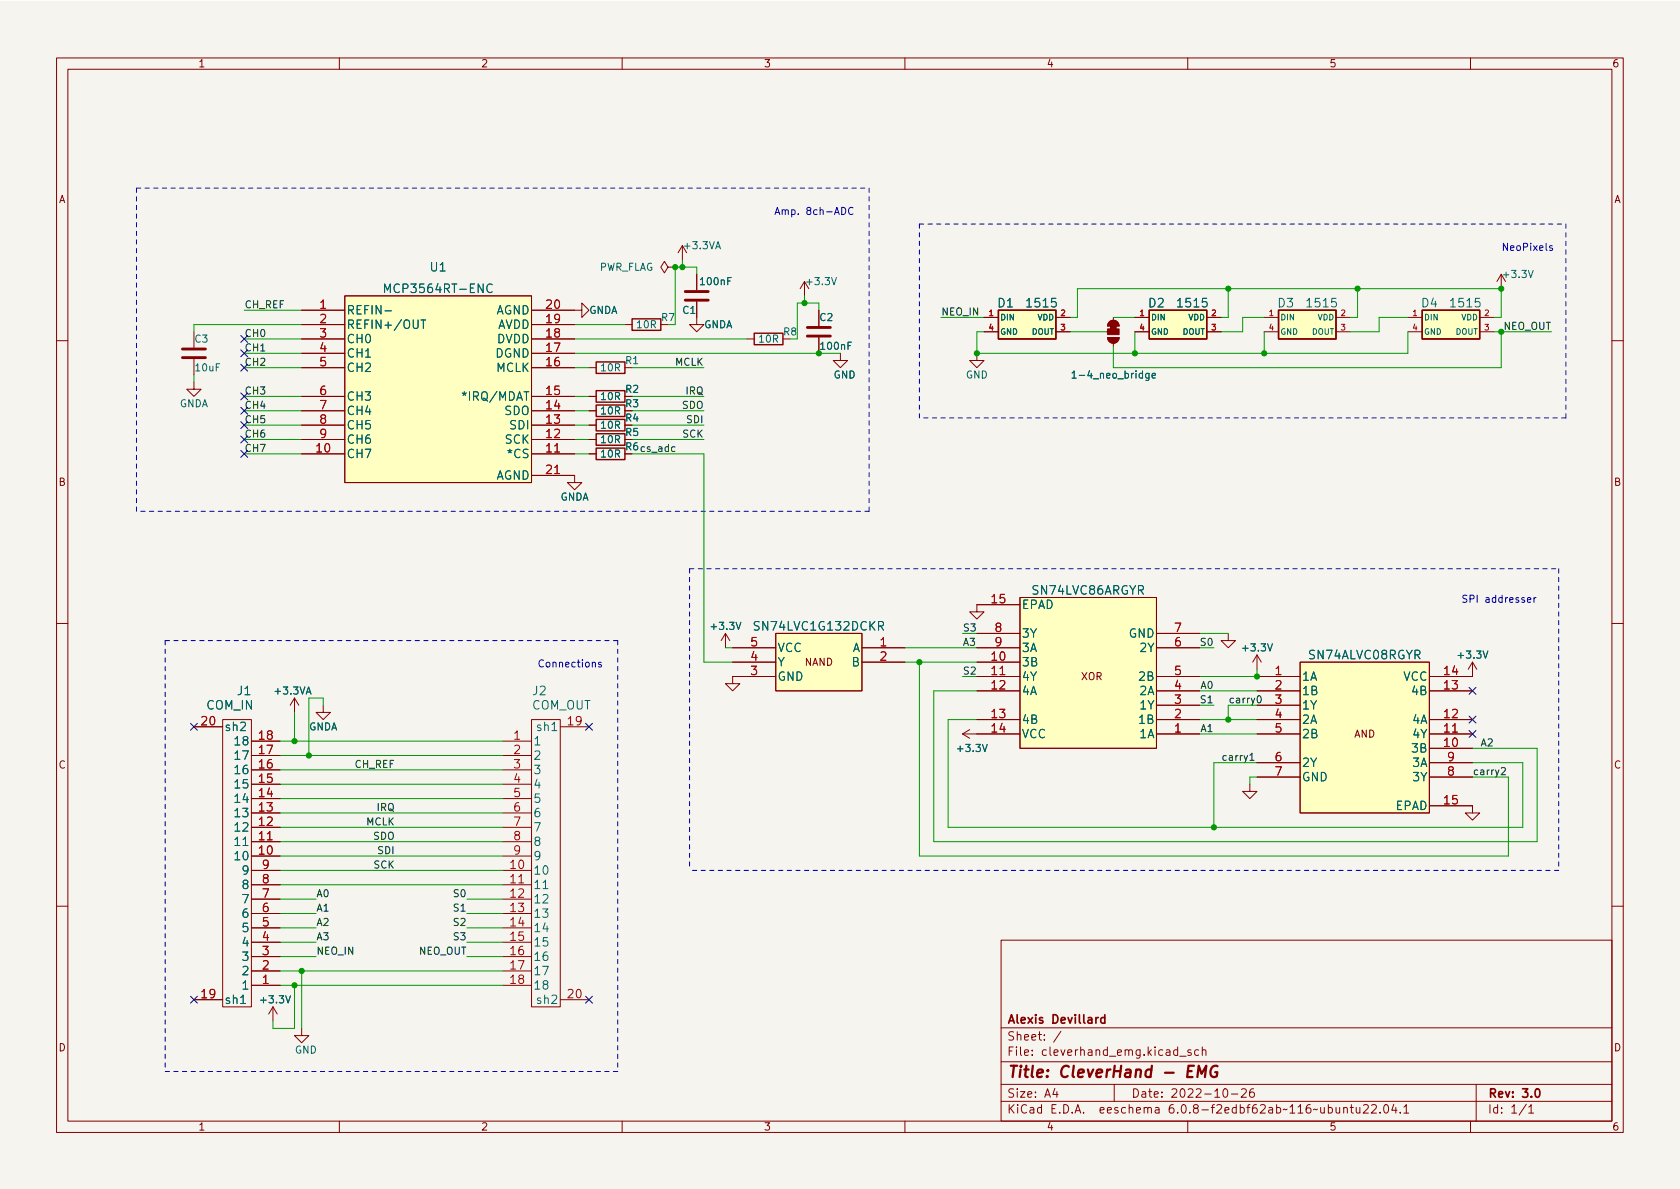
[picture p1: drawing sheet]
<svg xmlns="http://www.w3.org/2000/svg" width="297mm" height="210mm" viewBox="0 0 297 210" stroke-linecap="round" stroke-linejoin="round" font-family="sans-serif">
<path d="M0 .2h297v210.1h-297z" fill="#f5f4ef" stroke="#f5f4ef" stroke-width=".18"/>
<g fill="none" stroke="#840000" stroke-width=".18">
<path d="M10 10.2h277v190.1h-277zM12 12.2h273v186.1h-273zM60 10.2v2M110 10.2v2M160 10.2v2M210 10.2v2M260 10.2v2M34.3 58.7v2.8M53.3 57.4h7.7M53.3 54.9h7.7M53.3 59.9h7.7M61 52.3h33v33h-33z"/>
<path d="M94 54.9h8.9v-1.3l1.2 1.3-1.2 1.2v-1.2M94 57.4h7.6M94 59.9h7.6M110.5 57.4h1.3M116.8 57.4h1.3M118.1 47.2l-.6-1-.7 1 .7 1.1 .6-1.1h1.3M119.4 47.2h.1M119.9 44.7l.7-1.3v2.6M123.2 53.3v4.1h1.3l-1.3 1.3-1.3-1.3h1.3M123.2 48.5v2.8M132.1 59.9h1.2M142.2 49.8l-.7 1.2"/>
<path d="M142.2 49.8v2.5M142.2 49.8l.8 1.2M144.8 54.9v2.8M144.8 59.7v2.8M174 56.1h2.5M174 58.7h2.5M186.7 56.1h2.5M186.7 58.7h2.5M195.6 58.7h.2M195.8 59.7h2.1a1.02 1.02 0 0 1-1.1 1 1.02 1.02 0 0 1-1-1zM196.1 56.9a1.02 1.02 0 0 1 1.1-.2 1.02 1.02 0 0 1 .7 1h-2.1zM196.8 56.1v.5"/>
<path d="M200.7 56.1h2.5M200.7 58.7h2.5M213.4 56.1h2.5M213.4 58.7h2.5M223.5 56.1h2.6M223.5 58.7h2.6M236.2 56.1h2.6M236.2 58.7h2.6M248.9 56.1h2.6M248.9 58.7h2.6M261.6 56.1h2.6M261.6 58.7h2.6"/>
<path d="M265.4 48.5l-.7 1.3M265.4 48.5v2.5M265.4 48.5l.8 1.3M10 60.2h2M34.3 67.6v1.2h1.3l-1.3 1.3-1.3-1.3h1.3M34.3 63.5v2.8M53.3 77.7h7.7M53.3 65h7.7M53.3 75.2h7.7M53.3 70.1h7.7M53.3 72.6h7.7M53.3 62.5h7.7"/>
<path d="M94 77.7h7.6M94 65h7.6M94 75.2h7.6M94 70.1h7.6M94 72.6h7.6M94 62.5h7.6M104.1 77.7h1.3M104.1 65h1.3M104.1 75.2h1.3M104.1 70.1h1.3M104.1 72.6h1.3M110.5 65h1.3"/>
<path d="M110.5 75.2h1.3M110.5 70.1h1.3M148.6 62.5v1.2h1.3l-1.3 1.3-1.3-1.3h1.3M172.7 62.5v1.2h1.3l-1.3 1.3-1.3-1.3h1.3M196.8 60.7v.5M285 60.2h2M53.3 80.3h7.7M94 84.1h7.6v1.2h1.3l-1.3 1.3-1.3-1.3h1.3M94 80.3h7.6M104.1 80.3h1.3M10 110.2h2M128.3 112l-.8 1.3"/>
<path d="M128.3 112v2.5M128.3 112l.7 1.3M129.5 114.5h7.7M129.5 117.1h7.7M137.2 112h15.2v10.2h-15.2zM137.2 119.6h-7.7v1.3h1.3l-1.3 1.3-1.2-1.3h1.2M152.4 114.5h7.6M152.4 117.1h7.6M172.7 114.5h7.6M172.7 117.1h7.6M172.7 119.6h7.6M172.7 112h7.6"/>
<path d="M180.3 105.7h24.2v26.6h-24.2zM180.3 106.9h-7.6v1.3h1.3l-1.3 1.3-1.3-1.3h1.3M204.5 114.5h7.6M204.5 119.6h7.6M204.5 112h7.6M217.2 112v1.3h1.2l-1.2 1.2-1.3-1.2h1.3M222.2 119.6h7.7M222.2 115.8l-.7 1.3M222.2 115.8v2.6M222.2 115.8l.8 1.3M229.9 117.1h22.8v26.7h-22.8zM260.3 117.1l-.7 1.3"/>
<path d="M260.3 117.1v2.5h-7.6M260.3 117.1l.8 1.3M285 110.2h2M34.3 128.5h5.1M39.4 127.2h5v50.8h-5zM44.4 138.7h5.1M44.4 136.1h5.1M44.4 133.6h5.1M44.4 131.1h5.1M52.1 123.4l-.8 1.3M52.1 123.4v2.6M52.1 123.4l.7 1.3"/>
<path d="M57.1 124.7v1.3h1.3l-1.3 1.2-1.2-1.2h1.2M88.9 138.7h5.1M88.9 136.1h5.1M88.9 133.6h5.1M88.9 131.1h5.1M94 127.2h5.1v50.8h-5.1zM99.1 128.5h5M170.2 129.8h10.1M170.2 129.8l1.2 .8M171.4 129l-1.2 .8M172.7 122.2h7.6M172.7 127.2h7.6"/>
<path d="M204.5 129.8h7.6M204.5 122.2h7.6M204.5 127.2h7.6M204.5 124.7h7.6M221 138.7v1.2h1.2l-1.2 1.3-1.3-1.3h1.3M222.2 129.8h7.7M222.2 122.2h7.7M222.2 127.2h7.7M222.2 124.7h7.7M222.2 134.9h7.7M222.2 137.4h7.7M252.7 129.8h7.6"/>
<path d="M252.7 122.2h7.6M252.7 127.2h7.6M252.7 132.3h7.6M252.7 134.9h7.6M252.7 137.4h7.6M44.4 151.4h5.1M44.4 148.8h5.1M44.4 146.3h5.1M44.4 143.8h5.1M44.4 141.2h5.1M44.4 159h5.1M44.4 156.5h5.1"/>
<path d="M44.4 153.9h5.1M88.9 151.4h5.1M88.9 148.8h5.1M88.9 146.3h5.1M88.9 143.8h5.1M88.9 141.2h5.1M88.9 159h5.1M88.9 156.5h5.1M88.9 153.9h5.1M252.7 142.5h7.6v1.3h1.3l-1.3 1.2-1.2-1.2h1.2M10 160.2h2M34.3 176.8h5.1"/>
<path d="M44.4 174.2h5.1M44.4 171.7h5.1M44.4 169.2h5.1M44.4 166.6h5.1M44.4 164.1h5.1M44.4 161.5h5.1M48.3 178l-.8 1.3M48.3 178v2.6M48.3 178l.7 1.3M88.9 174.2h5.1M88.9 171.7h5.1M88.9 169.2h5.1"/>
<path d="M88.9 166.6h5.1M88.9 164.1h5.1M88.9 161.5h5.1M99.1 176.8h5M177 166.3h108v32h-108zM285 160.2h2M53.3 181.9v1.2h1.3l-1.3 1.3-1.2-1.3h1.2M60 198.3v2M110 198.3v2M160 198.3v2M177 194.8h108M177 191.8h108"/>
<path d="M177 187.8h108M177 181.8h108M186.5 192.5l-.4 1h1M186.9 193v1M187.6 182.4l-1.3 1.9M197 191.8v3M208.6 186.8h1.1M210 198.3v2M210.6 185.7l-.4-.1-.2 .2 .1 .3 .5 .1v.4h-.6M211.9 185.7l-.4-.1-.3 .3v.4l.2 .3h.5M212.6 185.8l.2-.2 .3 .1 .1 .9M212.6 185.1v1.5"/>
<path d="M216.4 192.6l.2-.1a.81 .81 0 0 1 .6 .7 .81 .81 0 0 1-.3 .8h-.2a.81 .81 0 0 1-.6-.6 .81 .81 0 0 1 .3-.8zM217.7 193.5h1.2M219.5 192.7l.6-.2 .2 .2 .1 .3-1 1h1M221.6 192.5a.59 .59 0 0 0-.7 .7v.5l.2 .3h.4l.2-.1 .1-.5-.2-.2-.4-.1-.3 .3M237.6 196l.2-.2 .3 .1 .1 .9M237.6 195.8v1M238.7 195.8h.6M238.9 195.3v1.3l.4 .2M239.8 195.8l.1 1h.3l.2-.1M240.4 195.8v1M241.1 195.5l.5-.2 .3 .2v.3l-.9 1h.9M242.5 195.5l.6-.2 .2 .2 .1 .3-1 1h1"/>
<path d="M244 196.7v.1M244.8 195.5l.2-.2a.81 .81 0 0 1 .6 .7 .81 .81 0 0 1-.3 .8h-.2a.81 .81 0 0 1-.3-1.3zM246.4 195.3l-.3 1h.9M246.8 195.8v1M247.6 196.7v.1M248.2 195.8l.4-.5v1.5M248.2 196.8h.9M260 198.3v2M261 191.8v6.5M269.9 195.3l-1.3 1.9M270.3 195.8l.4-.5v1.5M270.3 196.8h.9"/>
</g>
<path d="M194.2 179.9l-.3 .1-.1 .2M195.3 179.4v1.5M195.3 180l-.4-.1-.3 .3v.4l.2 .3h.5M271.6 192.6l.2-.1a.82 .82 0 0 1 .6 .7 .82 .82 0 0 1-.3 .8h-.2a.81 .81 0 0 1-.6-.6 .81 .81 0 0 1 .3-.8z" fill="none" stroke="#840000" stroke-width=".3"/>
<path d="M211.1 188.5h-1l-.2 2h.9M211.7 190.5l.3-2 .4 1.4 .9-1.4-.3 2M215.3 188.6a1.02 1.02 0 0 0-1.3 .6 1.02 1.02 0 0 0 .6 1.3l.6-.2v-.7h-.3" fill="none" stroke="#840000" stroke-width=".4"/>
<path d="M111.8 56.4h5v2h-5zM133.3 58.9h5.1v2.1h-5.1zM176.5 54.9h10.2v5h-10.2zM203.2 54.9h10.2v5h-10.2zM226.1 54.9h10.1v5h-10.1zM251.5 54.9h10.1v5h-10.1zM105.4 76.7h5.1v2h-5.1zM105.4 64h5.1v2h-5.1zM105.4 74.2h5.1v2h-5.1zM105.4 69.1h5.1v2h-5.1zM105.4 71.6h5.1v2.1h-5.1zM105.4 79.2h5.1v2.1h-5.1z" fill="none" stroke="#840000" stroke-width=".25"/>
<g fill="#ffffc2" stroke="#ffffc2" stroke-width=".18">
<path d="M137.2 112h15.2v10.2h-15.2z"/>
<path d="M180.3 105.7h24.2v26.6h-24.2z"/>
<path d="M176.5 54.9h10.2v5h-10.2z"/>
<path d="M226.1 54.9h10.1v5h-10.1z"/>
<path d="M251.5 54.9h10.1v5h-10.1z"/>
<path d="M61 52.3h33v33h-33z"/>
<path d="M203.2 54.9h10.2v5h-10.2z"/>
<path d="M229.9 117.1h22.8v26.7h-22.8z"/>
</g>
<path d="M121.2 51.6h4M121.2 53.1h4M142.7 59.4h4.1M142.7 57.9h4.1M32.3 63.2h4M32.3 61.7h4" fill="none" stroke="#840000" stroke-width=".51"/>
<path d="M68 51.7v-1.5l.5 1.1 .5-1.1v1.5M68.1 55h1.1M74.4 56.6h.9M74.8 56.6v1.5M87 50.4a.61 .61 0 0 0-.7 0 .61 .61 0 0 0-.2 .7 .57 .57 0 0 0 .3 .6 .57 .57 0 0 0 .6-.1M81.7 69.5l.4 .1 .3-.1M81.9 69.9l.2-.3 .2 .3M189.6 66l.3-.4v1.3M189.6 66.9h.7M203.7 66.4l.6-.1-.1-.2-.3-.1-.2 .2 .1 .6h.4M96 157.1h.9M42.6 177.5h.8" fill="none" stroke="#006464" stroke-width=".18"/>
<g fill="#840000" stroke="#840000" stroke-width=".18">
<path d="M196.3 57.7h1.1v.5h-1.1z"/>
<path d="M196.1 56.9a1.02 1.02 0 0 1 1.1-.2 1.02 1.02 0 0 1 .7 1h-2.1z"/>
<path d="M195.8 58.2h2.1v1h-2.1z"/>
<path d="M195.8 59.7h2.1a1.02 1.02 0 0 1-1.1 1 1.02 1.02 0 0 1-1-1z"/>
</g>
<path d="M119.3 79.1l-.3-.1-.3 .2 .2 .6h.4M221 133.6l.4-.4v1.3M221 134.5h.7M222.4 123.1l.2-.1a.68 .68 0 0 1 .4 .7 .68 .68 0 0 1-.4 .6l-.2-.1-.1-.4zM265.4 135.8l.5-.1 .3 .4-.8 .9h.8" fill="none" stroke="#0f0f0f" stroke-width=".18"/>
<path d="M137 37.9l.4-1.2 .5 1.2M137.1 37.6h.6M274.5 43.5l-.3-.1-.2 .2v.2l.5 .1v.3h-.5M96.1 116.8a.6 .6 0 0 0-.9 .4 .6 .6 0 0 0 .6 .7l.3-.1M106.3 117.2l-.3-.1-.2 .2 .1 .2 .4 .1v.3h-.5M259.4 105.3l-.5-.1-.3 .3 .2 .3 .5 .2v.4l-.2 .1h-.5" fill="none" stroke="#0000c2" stroke-width=".18"/>
<g fill="none" stroke="#0000c2" stroke-width=".18" stroke-dasharray=".8 .8">
<path d="M24.1 33.3h129.6M24.1 33.3v57.1M153.7 33.3v57.1M162.6 39.6h114.3M162.6 39.6v34.3M276.9 39.6v34.3M276.9 73.9h-114.3M153.7 90.4h-129.6M29.2 113.3v76.2M29.2 113.3h80M109.2 113.3v76.2M121.9 100.6v53.3"/>
<path d="M121.9 100.6h153.7M275.6 100.6v53.3M275.6 153.9h-153.7M109.2 189.5h-80"/>
</g>
<g fill="none" stroke="#009600" stroke-width=".18">
<path d="M43.2 59.9h10.1M43.2 54.9h10.1M53.3 57.4h-19v1.3M101.6 57.4h8.9M101.6 59.9h30.5M120.6 46v1.2M123.2 48.5v-1.3h-3.8v10.2h-1.3M142.2 52.3v1.3M144.8 54.9v-1.3h-3.8v6.3M166.4 56.1h7.6M174 58.7h-1.3v3.8h76.2v-3.8M189.2 56.1h1.3v-5.1h74.9v5.1h-1.2"/>
<path d="M189.2 58.7h6.4M196.8 56.1h3.9M200.7 58.7v3.8M217.2 51v5.1h-1.3M223.5 56.1h-3.8v2.6h-3.8M223.5 58.7v3.8M240 51v5.1h-1.2M248.9 56.1h-5.1v2.6h-5M264.2 58.7h10.1M265.4 58.7v6.3h-68.6v-3.8M34.3 66.3v1.3M43.2 77.7h10.1"/>
<path d="M43.2 72.6h10.1M43.2 75.2h10.1M43.2 65h10.1M43.2 70.1h10.1M43.2 62.5h10.1M101.6 77.7h2.5M101.6 72.6h2.5M101.6 75.2h2.5M101.6 65h2.5M101.6 70.1h2.5M101.6 62.5h47M111.8 77.7h12.7"/>
<path d="M111.8 72.6h12.7M111.8 75.2h12.7M111.8 65h12.7M111.8 70.1h12.7M43.2 80.3h10.1M101.6 80.3h2.5M111.8 80.3h12.7v36.8h5M128.3 114.5h1.2M160 117.1h12.7M160 114.5h12.7M162.6 117.1v34.3h104.1v-14h-6.4M212.1 112h5.1"/>
<path d="M222.2 118.4v1.2h-10.1M49.5 131.1h39.4M49.5 133.6h39.4M49.5 138.7h39.4M49.5 136.1h39.4M52.1 126v5.1M57.1 124.7v-1.3h-2.5v10.2M172.7 122.2h-7.6v26.6h106.7v-16.5h-11.5M172.7 127.2h-5.1v19.1h101.6v-11.4h-8.9M212.1 127.2h10.1M212.1 129.8h10.1M212.1 122.2h10.1"/>
<path d="M222.2 137.4h-1.2v1.3M222.2 134.9h-7.6v11.4M222.2 124.7h-5v2.5M49.5 148.8h39.4M49.5 151.4h39.4M49.5 159h6.4M49.5 146.3h39.4M49.5 156.5h39.4M49.5 153.9h39.4M49.5 143.8h39.4M49.5 141.2h39.4M82.5 159h6.4"/>
<path d="M49.5 166.6h6.4M49.5 161.5h6.4M49.5 169.2h6.4M49.5 164.1h6.4M49.5 171.7h39.4M49.5 174.2h39.4M52.1 174.2v7.7h-3.8v-1.3M53.3 171.7v10.2M82.5 166.6h6.4M82.5 161.5h6.4M82.5 169.2h6.4M82.5 164.1h6.4"/>
</g>
<g fill="none" stroke="#000084" stroke-width=".18">
<path d="M42.6 59.3l1.2 1.2M43.8 59.3l-1.2 1.2M42.6 79.6l1.2 1.3M42.6 61.9l1.2 1.2M42.6 77.1l1.2 1.2M42.6 64.4l1.2 1.2M42.6 69.5l1.2 1.2M42.6 72l1.2 1.2M42.6 74.6l1.2 1.2M43.8 79.6l-1.2 1.3M43.8 61.9l-1.2 1.2M43.8 77.1l-1.2 1.2"/>
<path d="M43.8 64.4l-1.2 1.2M43.8 69.5l-1.2 1.2M43.8 72l-1.2 1.2M43.8 74.6l-1.2 1.2M33.7 127.9l1.2 1.2M34.9 127.9l-1.2 1.2M103.5 127.9l1.2 1.2M104.7 127.9l-1.2 1.2M259.7 121.6l1.3 1.2M259.7 129.2l1.3 1.2M259.7 126.6l1.3 1.3M261 121.6l-1.3 1.2"/>
<path d="M261 129.2l-1.3 1.2M261 126.6l-1.3 1.3M33.7 176.2l1.2 1.2M34.9 176.2l-1.2 1.2M103.5 176.2l1.2 1.2M104.7 176.2l-1.2 1.2"/>
</g>
<g fill="#009600" stroke="#009600" stroke-width=".18">
<circle cx="53.3" cy="171.7" r=".46"/>
<circle cx="52.1" cy="174.2" r=".46"/>
<circle cx="119.4" cy="47.2" r=".46"/>
<circle cx="120.6" cy="47.2" r=".46"/>
<circle cx="52.1" cy="131.1" r=".46"/>
<circle cx="54.6" cy="133.6" r=".46"/>
<circle cx="162.6" cy="117.1" r=".46"/>
<circle cx="172.7" cy="62.5" r=".46"/>
<circle cx="200.7" cy="62.5" r=".46"/>
<circle cx="223.5" cy="62.5" r=".46"/>
<circle cx="240" cy="51" r=".46"/>
<circle cx="265.4" cy="58.7" r=".46"/>
<circle cx="265.4" cy="51" r=".46"/>
<circle cx="217.2" cy="51" r=".46"/>
<circle cx="214.6" cy="146.3" r=".46"/>
<circle cx="217.2" cy="127.2" r=".46"/>
<circle cx="222.2" cy="119.6" r=".46"/>
<circle cx="144.8" cy="62.5" r=".46"/>
<circle cx="142.2" cy="53.6" r=".46"/>
</g>
<text font-size="2.8" fill="#840000" x="178" y="190.6">Title: CleverHand - EMG</text>
<g font-size="2.1" fill="#006464">
<text x="68.7" y="51.8">MCP3564RT-ENC</text>
<text x="76.1" y="48">U1</text>
<text x="61.2" y="55.6">REFIN-</text>
<text x="61.2" y="58.1">REFIN+/OUT</text>
<text x="87.6" y="55.6">AGND</text>
<text x="87.8" y="58.1">AVDD</text>
<text x="176.4" y="54.4">D1</text>
<text x="181.8" y="54.4">1515</text>
<text x="203.1" y="54.4">D2</text>
<text x="208.5" y="54.4">1515</text>
<text x="226" y="54.4">D3</text>
<text x="231.3" y="54.4">1515</text>
<text x="251.4" y="54.4">D4</text>
<text x="256.7" y="54.4">1515</text>
<text x="61.2" y="60.7">CH0</text>
<text x="61.2" y="63.2">CH1</text>
<text x="61.2" y="65.8">CH2</text>
<text x="87.6" y="63.2">DGND</text>
<text x="87.7" y="65.8">MCLK</text>
<text x="87.8" y="60.7">DVDD</text>
<text x="61.2" y="70.8">CH3</text>
<text x="82.6" y="70.8">*IRQ/MDAT</text>
<text x="61.2" y="73.4">CH4</text>
<text x="61.2" y="75.9">CH5</text>
<text x="89.2" y="73.4">SDO</text>
<text x="90.2" y="75.9">SDI</text>
<text x="61.2" y="81">CH7</text>
<text x="61.2" y="78.5">CH6</text>
<text x="89.3" y="78.5">SCK</text>
<text x="90" y="81">*CS</text>
<text x="87.6" y="84.8">AGND</text>
<text x="180.6" y="107.7">EPAD</text>
<text x="182.6" y="105.2">SN74LVC86ARGYR</text>
<text x="133.8" y="111.5">SN74LVC1G132DCKR</text>
<text x="180.6" y="112.8">3Y</text>
<text x="199.6" y="112.8">GND</text>
<text x="137.4" y="117.8">Y</text>
<text x="137.4" y="115.3">VCC</text>
<text x="150.6" y="115.3">A</text>
<text x="150.6" y="117.8">B</text>
<text x="180.6" y="117.8">3B</text>
<text x="180.6" y="115.3">3A</text>
<text x="201.7" y="115.3">2Y</text>
<text x="231.5" y="116.6">SN74ALVC08RGYR</text>
<text x="36.5" y="125.5">COM_IN</text>
<text x="42" y="122.9">J1</text>
<text x="94" y="125.5">COM_OUT</text>
<text x="94.2" y="122.9">J2</text>
<text x="137.4" y="120.4">GND</text>
<text x="180.6" y="120.4">4Y</text>
<text x="180.6" y="122.9">4A</text>
<text x="201.5" y="122.9">2A</text>
<text x="201.5" y="120.4">2B</text>
<text x="201.7" y="125.5">1Y</text>
<text x="230.1" y="120.4">1A</text>
<text x="230.1" y="122.9">1B</text>
<text x="230.1" y="125.5">1Y</text>
<text x="248.1" y="120.4">VCC</text>
<text x="249.8" y="122.9">4B</text>
<text x="39.6" y="129.3">sh2</text>
<text x="41.9" y="131.8">18</text>
<text x="94.2" y="131.8">1</text>
<text x="95.2" y="129.3">sh1</text>
<text x="180.6" y="128">4B</text>
<text x="180.6" y="130.5">VCC</text>
<text x="201.5" y="130.5">1A</text>
<text x="201.5" y="128">1B</text>
<text x="230.1" y="128">2A</text>
<text x="230.1" y="130.5">2B</text>
<text x="249.8" y="128">4A</text>
<text x="249.9" y="130.5">4Y</text>
<text x="41.9" y="136.9">16</text>
<text x="41.9" y="134.3">17</text>
<text x="94.2" y="134.3">2</text>
<text x="94.2" y="136.9">3</text>
<text x="230.1" y="135.6">2Y</text>
<text x="249.8" y="133.1">3B</text>
<text x="249.8" y="135.6">3A</text>
<text x="41.9" y="142">14</text>
<text x="41.9" y="139.4">15</text>
<text x="94.2" y="139.4">4</text>
<text x="94.2" y="142">5</text>
<text x="230.1" y="138.2">GND</text>
<text x="246.7" y="143.2">EPAD</text>
<text x="249.9" y="138.2">3Y</text>
<text x="41.9" y="149.6">11</text>
<text x="41.9" y="147">12</text>
<text x="41.9" y="144.5">13</text>
<text x="94.2" y="144.5">6</text>
<text x="94.2" y="147">7</text>
<text x="94.2" y="149.6">8</text>
<text x="41.9" y="152.1">10</text>
<text x="43" y="154.7">9</text>
<text x="94.2" y="154.7">10</text>
<text x="94.2" y="152.1">9</text>
<text x="43" y="159.7">7</text>
<text x="43" y="157.2">8</text>
<text x="94.2" y="157.2">11</text>
<text x="94.2" y="159.7">12</text>
<text x="43" y="167.4">4</text>
<text x="43" y="164.8">5</text>
<text x="43" y="162.3">6</text>
<text x="94.2" y="162.3">13</text>
<text x="94.2" y="164.8">14</text>
<text x="94.2" y="167.4">15</text>
<text x="43" y="172.4">2</text>
<text x="43" y="169.9">3</text>
<text x="94.2" y="169.9">16</text>
<text x="94.2" y="172.4">17</text>
<text x="39.6" y="177.5">sh1</text>
<text x="43" y="175">1</text>
<text x="94.2" y="175">18</text>
<text x="95.2" y="177.5">sh2</text>
</g>
<g font-size="2.1" fill="#a90000">
<text x="56.6" y="54.6">1</text>
<text x="56.6" y="57.1">2</text>
<text x="56.6" y="59.7">3</text>
<text x="96.6" y="59.7">18</text>
<text x="96.6" y="57.1">19</text>
<text x="96.6" y="54.6">20</text>
<text x="56.6" y="62.2">4</text>
<text x="56.6" y="64.8">5</text>
<text x="96.6" y="64.8">16</text>
<text x="96.6" y="62.2">17</text>
<text x="56.6" y="69.8">6</text>
<text x="96.6" y="69.8">15</text>
<text x="56.6" y="72.4">7</text>
<text x="56.6" y="74.9">8</text>
<text x="56.6" y="77.5">9</text>
<text x="96.6" y="77.5">12</text>
<text x="96.6" y="74.9">13</text>
<text x="96.6" y="72.4">14</text>
<text x="56" y="80">10</text>
<text x="96.6" y="80">11</text>
<text x="96.6" y="83.8">21</text>
<text x="175.4" y="106.7">15</text>
<text x="175.9" y="111.8">8</text>
<text x="207.7" y="111.8">7</text>
<text x="132.8" y="119.4">3</text>
<text x="132.8" y="116.8">4</text>
<text x="132.8" y="114.3">5</text>
<text x="155.6" y="114.3">1</text>
<text x="155.6" y="116.8">2</text>
<text x="175.4" y="116.8">10</text>
<text x="175.4" y="119.4">11</text>
<text x="175.9" y="114.3">9</text>
<text x="207.7" y="119.4">5</text>
<text x="207.7" y="114.3">6</text>
<text x="225.5" y="119.4">1</text>
<text x="255.4" y="119.4">14</text>
<text x="175.4" y="121.9">12</text>
<text x="207.7" y="124.5">3</text>
<text x="207.7" y="121.9">4</text>
<text x="225.5" y="121.9">2</text>
<text x="225.5" y="124.5">3</text>
<text x="255.4" y="121.9">13</text>
<text x="35.7" y="128.3">20</text>
<text x="45.8" y="130.8">18</text>
<text x="90.9" y="130.8">1</text>
<text x="100.4" y="128.3">19</text>
<text x="175.4" y="127">13</text>
<text x="175.4" y="129.5">14</text>
<text x="207.7" y="129.5">1</text>
<text x="207.7" y="127">2</text>
<text x="225.5" y="127">4</text>
<text x="225.5" y="129.5">5</text>
<text x="255.4" y="129.5">11</text>
<text x="255.4" y="127">12</text>
<text x="45.8" y="135.9">16</text>
<text x="45.8" y="133.3">17</text>
<text x="90.9" y="133.3">2</text>
<text x="90.9" y="135.9">3</text>
<text x="225.5" y="134.6">6</text>
<text x="225.5" y="137.2">7</text>
<text x="255.4" y="132.1">10</text>
<text x="256" y="137.2">8</text>
<text x="256" y="134.6">9</text>
<text x="45.8" y="143.5">13</text>
<text x="45.8" y="141">14</text>
<text x="45.8" y="138.4">15</text>
<text x="90.9" y="138.4">4</text>
<text x="90.9" y="141">5</text>
<text x="90.9" y="143.5">6</text>
<text x="255.4" y="142.2">15</text>
<text x="45.8" y="148.6">11</text>
<text x="45.8" y="146">12</text>
<text x="90.9" y="146">7</text>
<text x="90.9" y="148.6">8</text>
<text x="45.8" y="151.1">10</text>
<text x="46.4" y="153.7">9</text>
<text x="90.3" y="153.7">10</text>
<text x="90.9" y="151.1">9</text>
<text x="46.4" y="161.3">6</text>
<text x="46.4" y="158.7">7</text>
<text x="46.4" y="156.2">8</text>
<text x="90.3" y="156.2">11</text>
<text x="90.3" y="158.7">12</text>
<text x="90.3" y="161.3">13</text>
<text x="46.4" y="166.4">4</text>
<text x="46.4" y="163.8">5</text>
<text x="90.3" y="163.8">14</text>
<text x="90.3" y="166.4">15</text>
<text x="46.4" y="174">1</text>
<text x="46.4" y="171.4">2</text>
<text x="46.4" y="168.9">3</text>
<text x="90.3" y="168.9">16</text>
<text x="90.3" y="171.4">17</text>
<text x="90.3" y="174">18</text>
<text x="35.7" y="176.5">19</text>
<text x="100.4" y="176.5">20</text>
</g>
<g font-size="2.1" fill="#840000">
<text x="178" y="184">Sheet: /</text>
<text x="178" y="181">Alexis Devillard</text>
<text x="178" y="186.7">File: cleverhand_emg.kicad_sch</text>
<text x="178" y="196.9">KiCad E.D.A. eeschema 6.0.8-f2edbf62ab~116~ubuntu22.04.1</text>
<text x="178" y="194.1">Size: A4</text>
<text x="200" y="194.1">Date: 2022-10-26</text>
<text x="263" y="194.1">Rev: 3.0</text>
<text x="263" y="196.9">Id: 1/1</text>
</g>
<g font-size="1.8" fill="#840000">
<text x="35" y="11.9">1</text>
<text x="85" y="11.9">2</text>
<text x="135" y="11.9">3</text>
<text x="185" y="11.9">4</text>
<text x="235" y="11.9">5</text>
<text x="285" y="11.9">6</text>
<text x="10.3" y="35.9">A</text>
<text x="285.3" y="35.9">A</text>
<text x="110.6" y="77.1">R5</text>
<text x="110.6" y="72">R3</text>
<text x="110.6" y="79.6">R6</text>
<text x="10.3" y="85.9">B</text>
<text x="285.3" y="85.9">B</text>
<text x="142.2" y="117.7">NAND</text>
<text x="191.1" y="120.3">XOR</text>
<text x="239.4" y="130.4">AND</text>
<text x="10.3" y="135.9">C</text>
<text x="285.3" y="135.9">C</text>
<text x="10.3" y="185.9">D</text>
<text x="285.3" y="185.9">D</text>
<text x="35" y="199.9">1</text>
<text x="85" y="199.9">2</text>
<text x="135" y="199.9">3</text>
<text x="185" y="199.9">4</text>
<text x="235" y="199.9">5</text>
<text x="285" y="199.9">6</text>
</g>
<g font-size="1.8" fill="#0000c2">
<text x="138.7" y="38">Amp. 8ch-ADC</text>
<text x="265.4" y="44.3">NeoPixels</text>
<text x="260" y="106.6">SPI addresser</text>
<text x="96" y="118">Connections</text>
</g>
<g font-size="1.8" fill="#006464">
<text x="105.8" y="47.9">PWR_FLAG</text>
<text x="121.1" y="44.1">+3.3VA</text>
<text x="124" y="50.4">100nF</text>
<text x="142.8" y="50.4">+3.3V</text>
<text x="266" y="49.1">+3.3V</text>
<text x="104.1" y="55.5">GNDA</text>
<text x="112.7" y="58">10R</text>
<text x="117" y="56.8">R7</text>
<text x="120.7" y="55.5">C1</text>
<text x="124.4" y="58">GNDA</text>
<text x="145" y="56.8">C2</text>
<text x="34.5" y="60.6">C3</text>
<text x="34.6" y="65.7">10uF</text>
<text x="106.3" y="65.7">10R</text>
<text x="110.6" y="64.4">R1</text>
<text x="134.3" y="60.6">10R</text>
<text x="145.2" y="61.8">100nF</text>
<text x="106.3" y="70.7">10R</text>
<text x="110.6" y="69.5">R2</text>
<text x="147.4" y="66.9">GND</text>
<text x="170.8" y="66.9">GND</text>
<text x="190.4" y="66.9">1-4_neo_bridge</text>
<text x="31.7" y="72">GNDA</text>
<text x="106.3" y="75.8">10R</text>
<text x="106.3" y="73.3">10R</text>
<text x="110.6" y="74.5">R4</text>
<text x="106.3" y="78.4">10R</text>
<text x="106.3" y="80.9">10R</text>
<text x="99" y="88.5">GNDA</text>
<text x="125.9" y="111.4">+3.3V</text>
<text x="219.9" y="115.2">+3.3V</text>
<text x="258" y="116.5">+3.3V</text>
<text x="48.8" y="122.8">+3.3VA</text>
<text x="54.5" y="129.2">GNDA</text>
<text x="169.5" y="133">+3.3V</text>
<text x="46.3" y="177.4">+3.3V</text>
<text x="52.1" y="186.3">GND</text>
</g>
<g font-size="1.8" fill="#0f0f0f">
<text x="43.2" y="54.5">CH_REF</text>
<text x="43.2" y="59.6">CH0</text>
<text x="166.4" y="55.8">NEO_IN</text>
<text x="265.8" y="58.3">NEO_OUT</text>
<text x="43.2" y="64.7">CH2</text>
<text x="43.2" y="62.1">CH1</text>
<text x="119.4" y="64.7">MCLK</text>
<text x="43.2" y="69.7">CH3</text>
<text x="121.3" y="69.7">IRQ</text>
<text x="43.2" y="74.8">CH5</text>
<text x="43.2" y="72.3">CH4</text>
<text x="43.2" y="77.4">CH6</text>
<text x="120.6" y="72.3">SDO</text>
<text x="120.7" y="77.4">SCK</text>
<text x="121.5" y="74.8">SDI</text>
<text x="43.2" y="79.9">CH7</text>
<text x="110.6" y="79.6">R6cs_adc</text>
<text x="170.2" y="114.2">A3</text>
<text x="212.4" y="121.8">A0</text>
<text x="217.2" y="124.4">carry0</text>
<text x="212.4" y="129.4">A1</text>
<text x="261.9" y="132">A2</text>
<text x="62.8" y="135.8">CH_REF</text>
<text x="215.9" y="134.5">carry1</text>
<text x="260.3" y="137.1">carry2</text>
<text x="66.7" y="143.4">IRQ</text>
<text x="64.7" y="145.9">MCLK</text>
<text x="66" y="148.5">SDO</text>
<text x="66.1" y="153.6">SCK</text>
<text x="66.9" y="151">SDI</text>
<text x="55.9" y="158.6">A0</text>
<text x="55.9" y="161.2">A1</text>
<text x="80.4" y="158.6">S0</text>
<text x="80.4" y="161.2">S1</text>
<text x="55.9" y="166.3">A3</text>
<text x="55.9" y="163.7">A2</text>
<text x="80.4" y="166.3">S3</text>
<text x="80.4" y="163.7">S2</text>
<text x="55.9" y="168.8">NEO_IN</text>
<text x="74" y="168.8">NEO_OUT</text>
</g>
<g font-size="1.8" fill="#009600">
<text x="138.6" y="59.3">R8</text>
<text x="170.2" y="111.7">S3</text>
<text x="170.2" y="119.3">S2</text>
<text x="212.5" y="114.2">S0</text>
<text x="212.5" y="124.4">S1</text>
</g>
<g font-size="1.4" fill="#a90000">
<text x="174.9" y="55.9">1</text>
<text x="174.9" y="58.4">4</text>
<text x="187.6" y="55.9">2</text>
<text x="187.6" y="58.4">3</text>
<text x="201.5" y="55.9">1</text>
<text x="201.5" y="58.4">4</text>
<text x="214.2" y="55.9">2</text>
<text x="214.2" y="58.4">3</text>
<text x="224.4" y="55.9">1</text>
<text x="224.4" y="58.4">4</text>
<text x="237.1" y="55.9">2</text>
<text x="237.1" y="58.4">3</text>
<text x="249.8" y="55.9">1</text>
<text x="249.8" y="58.4">4</text>
<text x="262.5" y="55.9">2</text>
<text x="262.5" y="58.4">3</text>
</g>
<g font-size="1.4" fill="#006464">
<text x="176.8" y="56.6">DIN</text>
<text x="176.8" y="59.2">GND</text>
<text x="182.4" y="59.2">DOUT</text>
<text x="183.4" y="56.6">VDD</text>
<text x="203.5" y="56.6">DIN</text>
<text x="203.5" y="59.2">GND</text>
<text x="209.1" y="59.2">DOUT</text>
<text x="210.1" y="56.6">VDD</text>
<text x="226.3" y="56.6">DIN</text>
<text x="226.3" y="59.2">GND</text>
<text x="232" y="59.2">DOUT</text>
<text x="233" y="56.6">VDD</text>
<text x="251.7" y="56.6">DIN</text>
<text x="251.7" y="59.2">GND</text>
<text x="257.4" y="59.2">DOUT</text>
<text x="258.4" y="56.6">VDD</text>
</g>
</svg>
